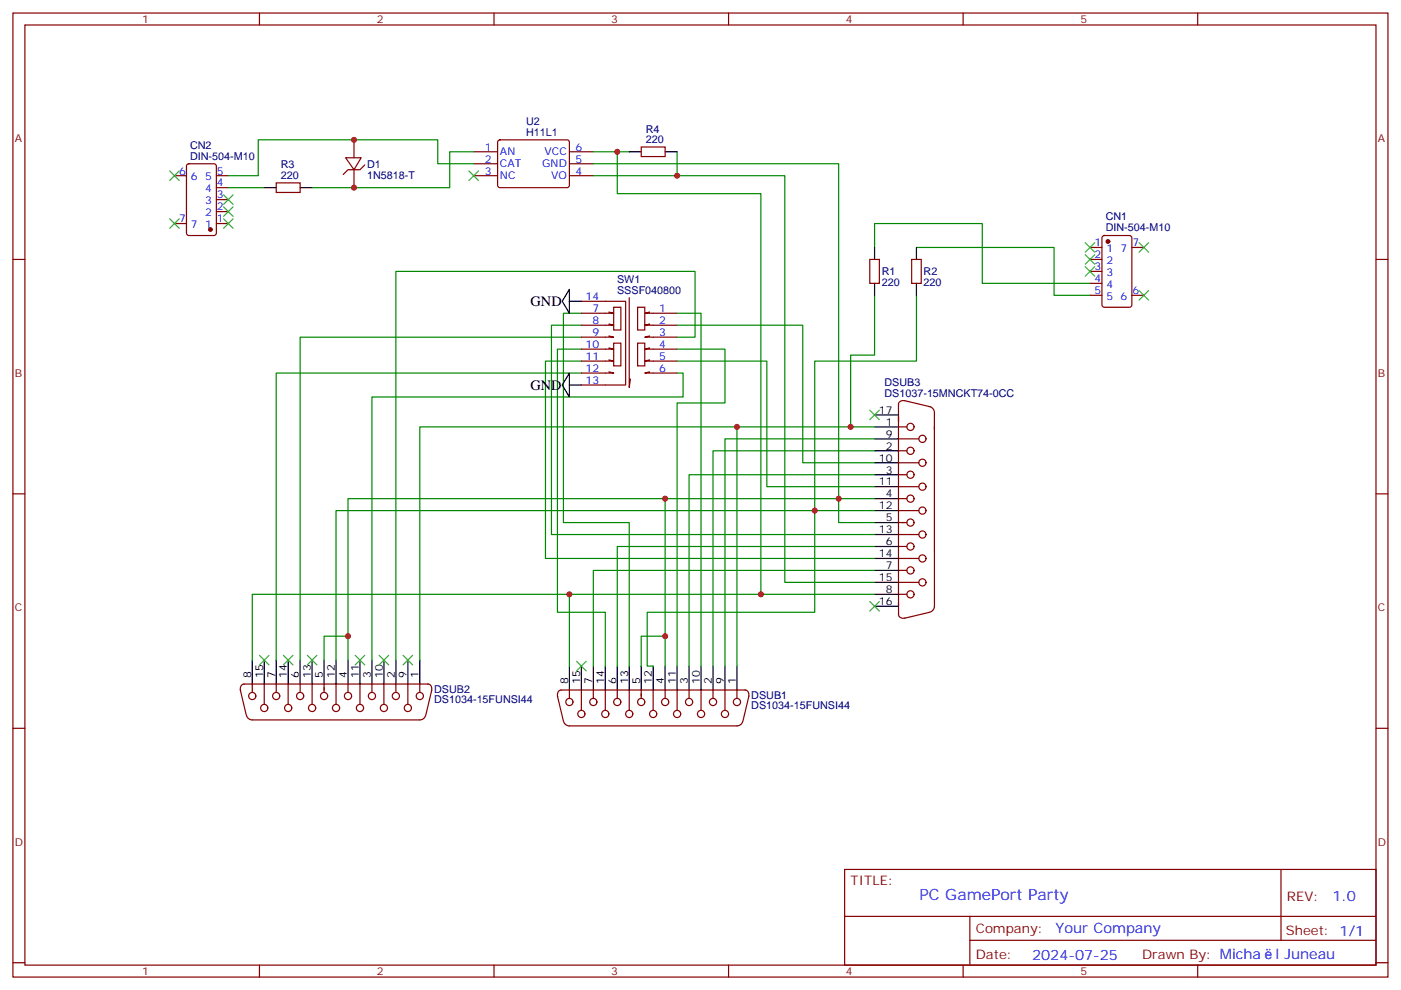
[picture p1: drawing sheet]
<svg xmlns="http://www.w3.org/2000/svg" width="413mm" height="292mm" viewBox="0 0 413 292" stroke-linecap="round" stroke-linejoin="round" font-family="sans-serif">
<g fill="none" stroke="#870000" stroke-width=".35">
<path d="M3.8 3.8h405.4v284.4h-405.4zM7.3 7.4h398.3v277.3h-398.3zM76.5 3.8v3.6M145.6 3.8v3.6M214.8 3.8v3.6M283.9 3.8v3.6M353.1 3.8v3.6M51.4 51.8h3.6M55.2 48.5l.5-.2h7.4l.6 .4 .1 20.1-.5 .6-7.6 .1-.7-.5v-20zM63.8 58.9h3.5M63.8 55.4h3.5M63.8 51.8h3.5"/>
<path d="M81.4 53.9h7.1v2.9h-7.1zM101.9 46.5h4.6l-2.1 3.6zM104.4 41.2v5.3M104.4 50.1v5.3M107.5 48.6l-1.4 1.5h-3.5l-1.4 1.4M139.6 51.8h7.1M139.6 44.8h7.1M139.6 48.3h7.1M146.9 41.4l.5-.2 20 .1 .5 .6-.1 13-.7 .5-20-.1-.4-.7v-12.7zM167.9 51.8h7M167.9 44.8h7M167.9 48.3h7"/>
<path d="M189 43.4h7.1v2.8h-7.1zM3.8 76.5h3.5M51.4 65.9h3.6M63.8 65.9h3.5M63.8 62.4h3.5M256.4 76.5h2.8v7.1h-2.8zM268.7 76.5h2.9v7.1h-2.9zM321.3 76.5h3.5M321.3 73h3.5M325.1 69.7l.4-.2h7.5l.6 .4 .1 20-.5 .7h-7.7l-.6-.4-.1-20zM333.7 73h3.5M405.6 76.5h3.6"/>
<path d="M171.4 88.9h13v24.7h-13M179.5 95.6l1.4 .3h-9.5M179.5 92l1.4 .4h-9.5M179.5 99.1l1.4 .3h-9.5M180.9 90.6h2.1v6.7h-2.1zM185.5 87.8v26.5l.3-2.5M188 90.6h2.1v6.7h-2.1zM191.5 95.6l-1.4 .3h9.5M191.5 92l-1.4 .4h9.5M191.5 99.1l-1.4 .3h9.5M321.3 80h3.5M321.3 83.6h3.5"/>
<path d="M321.3 87.1h3.5M333.7 87.1h3.5M179.5 102.6l1.4 .4h-9.5M179.5 109.7l1.4 .3h-9.5M179.5 106.2l1.4 .3h-9.5M180.9 101.2h2.1v6.7h-2.1zM188 101.2h2.1v6.7h-2.1zM191.5 102.6l-1.4 .4h9.5M191.5 109.7l-1.4 .3h9.5M191.5 106.2l-1.4 .3h9.5M274.2 120a1.77 1.77 0 0 1 1.2 1.7M274.3 120l-7.5-1.8a1.31 1.31 0 0 0-1.9 1.1v56"/>
<path d="M264.9 136.5h6M264.9 129.4h6M264.9 125.9h2.4M264.9 133h2.4M275.4 121.7v57.1a1.77 1.77 0 0 1-1.3 1.7M3.8 145.7h3.5M264.9 157.7h6M264.9 154.1h2.4M264.9 150.6h6M264.9 143.5h6M264.9 147.1h2.4M264.9 140h2.4"/>
<path d="M405.6 145.7h3.6M264.9 175.3v5.9M264.9 171.8h6M264.9 175.3h2.4M264.9 164.7h6M264.9 168.2h2.4M264.9 161.2h2.4M264.9 181.2a1.41 1.41 0 0 0 1.9 1.1M274 180.6l-7.4 1.8M3.8 214.8h3.5M70.8 203.5l1.8 7.4M71.9 201.8h54.3"/>
<path d="M72 201.8a1.41 1.41 0 0 0-1.1 1.9M72.7 211a1.77 1.77 0 0 0 1.7 1.3h49.4a1.77 1.77 0 0 0 1.7-1.2M74.4 201.8v2.4M77.9 201.8v6M81.4 201.8v2.4M84.9 201.8v6M88.5 201.8v2.4M92 201.8v6M95.5 201.8v2.4M99.1 201.8v6M102.6 201.8v2.4M106.1 201.8v6"/>
<path d="M109.6 201.8v2.4M113.2 201.8v6M116.7 201.8v2.4M120.2 201.8v6M123.8 201.8v2.4M126.1 201.8a1.31 1.31 0 0 1 1.1 1.9M127.3 203.5l-1.8 7.4M164.3 205.3l1.8 7.4M165.4 203.5h54.3M165.5 203.5a1.41 1.41 0 0 0-1.1 2M166.1 212.8a1.77 1.77 0 0 0 1.8 1.3h49.3a1.77 1.77 0 0 0 1.7-1.3M167.9 203.5v2.5"/>
<path d="M171.4 203.5v6M174.9 203.5v2.5M178.4 203.5v6M182 203.5v2.5M185.5 203.5v6M189 203.5v2.5M192.5 203.5v6M196.1 203.5v2.5M199.6 203.5v6M203.1 203.5v2.5M206.7 203.5v6M210.2 203.5v2.5"/>
<path d="M213.7 203.5v6M217.2 203.5v2.5M219.6 203.5a1.31 1.31 0 0 1 1.1 2M220.8 205.3l-1.8 7.4M405.6 214.8h3.6M249 256.4h156.6v28.3h-156.6zM377.6 256.5v20.8M249 270.3h156.5M285.9 277.3h119.6M285.9 270.3v14.1M3.8 284h3.5M76.5 284.7v3.5"/>
<path d="M145.6 284.7v3.5M214.8 284.7v3.5M283.9 284.7v3.5M353.1 284.7v3.5M405.6 284h3.6"/>
<circle cx="268.4" cy="133" r="1.06"/>
<circle cx="268.4" cy="125.9" r="1.06"/>
<circle cx="271.9" cy="129.4" r="1.06"/>
<circle cx="271.9" cy="136.5" r="1.06"/>
<circle cx="268.4" cy="140" r="1.06"/>
<circle cx="268.4" cy="154.1" r="1.06"/>
<circle cx="268.4" cy="147.1" r="1.06"/>
<circle cx="271.9" cy="150.6" r="1.06"/>
<circle cx="271.9" cy="143.5" r="1.06"/>
<circle cx="271.9" cy="157.7" r="1.06"/>
<circle cx="268.4" cy="168.2" r="1.06"/>
<circle cx="268.4" cy="175.3" r="1.06"/>
<circle cx="268.4" cy="161.2" r="1.06"/>
<circle cx="271.9" cy="164.7" r="1.06"/>
<circle cx="271.9" cy="171.8" r="1.06"/>
<circle cx="74.4" cy="205.3" r="1.06"/>
<circle cx="77.9" cy="208.8" r="1.06"/>
<circle cx="81.4" cy="205.3" r="1.06"/>
<circle cx="84.9" cy="208.8" r="1.06"/>
<circle cx="88.5" cy="205.3" r="1.06"/>
<circle cx="92" cy="208.8" r="1.06"/>
<circle cx="95.5" cy="205.3" r="1.06"/>
<circle cx="99.1" cy="208.8" r="1.06"/>
<circle cx="102.6" cy="205.3" r="1.06"/>
<circle cx="106.1" cy="208.8" r="1.06"/>
<circle cx="109.6" cy="205.3" r="1.06"/>
<circle cx="113.2" cy="208.8" r="1.06"/>
<circle cx="116.7" cy="205.3" r="1.06"/>
<circle cx="120.2" cy="208.8" r="1.06"/>
<circle cx="123.8" cy="205.3" r="1.06"/>
<circle cx="167.9" cy="207" r="1.06"/>
<circle cx="171.4" cy="210.6" r="1.06"/>
<circle cx="174.9" cy="207" r="1.06"/>
<circle cx="178.4" cy="210.6" r="1.06"/>
<circle cx="182" cy="207" r="1.06"/>
<circle cx="185.5" cy="210.6" r="1.06"/>
<circle cx="189" cy="207" r="1.06"/>
<circle cx="192.5" cy="210.6" r="1.06"/>
<circle cx="196.1" cy="207" r="1.06"/>
<circle cx="199.6" cy="210.6" r="1.06"/>
<circle cx="203.1" cy="207" r="1.06"/>
<circle cx="206.7" cy="210.6" r="1.06"/>
<circle cx="210.2" cy="207" r="1.06"/>
<circle cx="213.7" cy="210.6" r="1.06"/>
<circle cx="217.2" cy="207" r="1.06"/>
</g>
<g fill="#870000" stroke="#870000" stroke-width=".35">
<circle cx="326.6" cy="71.2" r=".53"/>
<circle cx="62" cy="67.7" r=".53"/>
</g>
<g fill="none" stroke="#000" stroke-width=".35">
<path d="M77.9 55.4h3.5M88.5 55.4h3.5M185.5 44.8h3.5M196.1 44.8h3.5M257.8 73v3.5M270.2 73v3.5M167.9 85.3v7.1l-2.2-3.5zM167.9 88.9h3.5M257.8 83.6v3.5M270.2 83.6v3.5M167.9 110v7.1l-2.2-3.5zM167.9 113.6h3.5"/>
<path d="M257.8 122.4h7.1M257.8 136.5h7.1M257.8 129.4h7.1M257.8 133h7.1M257.8 125.9h7.1M257.8 157.7h7.1M257.8 150.6h7.1M257.8 143.5h7.1M257.8 154.1h7.1M257.8 147.1h7.1M257.8 140h7.1M257.8 178.8h7.1"/>
<path d="M257.8 171.8h7.1M257.8 164.7h7.1M257.8 175.3h7.1M257.8 168.2h7.1M257.8 161.2h7.1M74.4 194.7v7.1M77.9 194.7v7.1M81.4 194.7v7.1M84.9 194.7v7.1M88.5 194.7v7.1M92 194.7v7.1M95.5 194.7v7.1"/>
<path d="M99.1 194.7v7.1M102.6 194.7v7.1M106.1 194.7v7.1M109.6 194.7v7.1M113.2 194.7v7.1M116.7 194.7v7.1M120.2 194.7v7.1M123.8 194.7v7.1M167.9 196.5v7M171.4 196.5v7M174.9 196.5v7M178.4 196.5v7"/>
<path d="M182 196.5v7M185.5 196.5v7M189 196.5v7M192.5 196.5v7M196.1 196.5v7M199.6 196.5v7M203.1 196.5v7M206.7 196.5v7M210.2 196.5v7M213.7 196.5v7M217.2 196.5v7"/>
</g>
<g fill="none" stroke="#3c3" stroke-width=".35">
<path d="M50 50.4l2.8 2.8M52.8 50.4l-2.8 2.8M65.9 57.5l2.8 2.8M68.7 57.5l-2.8 2.8M138.2 50.4l2.8 2.8M141 50.4l-2.8 2.8M50 64.5l2.8 2.8M52.8 64.5l-2.8 2.8M65.9 64.5l2.8 2.8M65.9 61l2.8 2.8M68.7 64.5l-2.8 2.8M68.7 61l-2.8 2.8"/>
<path d="M319.9 71.6l2.8 2.8M319.9 75.1l2.8 2.8M319.9 78.6l2.8 2.9M322.7 71.6l-2.8 2.8M322.7 75.1l-2.8 2.8M322.7 78.6l-2.8 2.9M335.8 71.6l2.8 2.8M338.6 71.6l-2.8 2.8M335.8 85.7l2.8 2.8M338.6 85.7l-2.8 2.8M256.4 121l2.8 2.8M259.2 121l-2.8 2.8"/>
<path d="M256.4 177.4l2.8 2.8M259.2 177.4l-2.8 2.8M76.5 193.3l2.8 2.8M79.3 193.3l-2.8 2.8M83.5 193.3l2.9 2.8M86.4 193.3l-2.9 2.8M90.6 193.3l2.8 2.8M93.4 193.3l-2.8 2.8M104.7 193.3l2.8 2.8M107.5 193.3l-2.8 2.8M111.8 193.3l2.8 2.8M114.6 193.3l-2.8 2.8"/>
<path d="M118.8 193.3l2.8 2.8M121.6 193.3l-2.8 2.8M170 195.1l2.8 2.8M172.8 195.1l-2.8 2.8"/>
</g>
<g fill="none" stroke="#008700" stroke-width=".35">
<path d="M67.3 55.4h10.6M139.6 44.8h-7v10.6h-40.6M139.6 48.3h-10.6v-7.1h-52.9v10.6h-8.8M174.9 48.3h72.3v105.8h10.6M174.9 51.8h56.5v120h26.4M174.9 44.8h10.6M182 44.8v12.3h42.3v118.2M199.6 44.8v7M257.8 73v-7.1h31.8v17.7h31.7M270.2 73h40.5v14.1h10.6M171.4 95.9h-8.8v61.8h95.2M171.4 92.4h-5.3v61.7h19.4v42.4"/>
<path d="M171.4 99.4h-82.9v95.3M199.6 95.9h37v40.6h21.2M199.6 92.4h7.1v104.1M199.6 99.4h5.3v-19.4h-88.2v114.7M257.8 87.1v17.6h-7v21.2M270.2 87.1v19.4h-30v44.1h17.6M171.4 106.5h-10.6v58.2h97M171.4 103h-7.1v77.6h14.1v15.9M171.4 110h-90v84.7M199.6 106.5h26.5v37h31.7M199.6 103h14.1v15.9h-14.1v77.6M199.6 110h1.8v7.1h-91.8v77.6"/>
<path d="M217.2 125.9h-93.4v68.8M257.8 125.9h-40.6v70.6M257.8 133h-47.6v63.5M257.8 129.4h-44.1v67.1M196.1 147.1h-93.5v47.6M257.8 140h-54.7v56.5M257.8 147.1h-61.7v49.4M167.9 175.3h-93.5v19.4M257.8 161.2h-75.8v35.3M257.8 168.2h-82.9v28.3M257.8 175.3h-89.9v21.2M99.1 194.7v-44.1h141.1v30h-49.4v15.9h1.7"/>
<path d="M102.6 187.6h-7.1v7.1M196.1 187.6h-7.1v8.9"/>
</g>
<g fill="#c00">
<circle cx="217.2" cy="125.9" r=".88"/>
<circle cx="196.1" cy="187.6" r=".88"/>
<circle cx="196.1" cy="147.1" r=".88"/>
<circle cx="102.6" cy="187.6" r=".88"/>
<circle cx="247.2" cy="147.1" r=".88"/>
<circle cx="250.8" cy="125.9" r=".88"/>
<circle cx="199.6" cy="51.8" r=".88"/>
<circle cx="240.2" cy="150.6" r=".88"/>
<circle cx="224.3" cy="175.3" r=".88"/>
<circle cx="182" cy="44.8" r=".88"/>
<circle cx="167.9" cy="175.3" r=".88"/>
<circle cx="104.4" cy="41.2" r=".88"/>
<circle cx="104.4" cy="55.4" r=".88"/>
</g>
<text font-size="4.6" fill="#00f" x="271.1" y="265.5">PC GamePort Party</text>
<g font-size="4.2">
<text x="156.4" y="90.3">GND</text>
<text x="156.4" y="115">GND</text>
</g>
<g font-size="4.2" fill="#00f">
<text x="392.8" y="265.7">1.0</text>
<text x="311.2" y="275.3">Your Company</text>
<text x="304.2" y="283.1">2024-07-25</text>
<text x="376" y="283">l Juneau</text>
</g>
<g font-size="3.9" fill="#800">
<text x="250.8" y="261">TITLE:</text>
<text x="379.4" y="265.7">REV:</text>
<text x="287.7" y="275.2">Company:</text>
<text x="379" y="275.8">Sheet: 1/1</text>
<text x="287.7" y="282.9">Date:</text>
<text x="336.7" y="283">Drawn By: Micha</text>
</g>
<g font-size="3.2" fill="#800">
<text x="41.9" y="6.8">1</text>
<text x="111.1" y="6.8">2</text>
<text x="180.2" y="6.8">3</text>
<text x="249.3" y="6.8">4</text>
<text x="318.5" y="6.8">5</text>
<text x="4.3" y="41.9">A</text>
<text x="406.2" y="41.9">A</text>
<text x="4.3" y="111.1">B</text>
<text x="406.2" y="111.1">B</text>
<text x="4.3" y="180.2">C</text>
<text x="406.2" y="180.2">C</text>
<text x="4.3" y="249.4">D</text>
<text x="406.2" y="249.4">D</text>
<text x="41.9" y="287.7">1</text>
<text x="111.1" y="287.7">2</text>
<text x="180.2" y="287.7">3</text>
<text x="249.3" y="287.7">4</text>
<text x="318.5" y="287.7">5</text>
</g>
<g font-size="3.2" fill="#000080">
<text x="155.1" y="40.2">H11L1</text>
<text x="155.1" y="37">U2</text>
<text x="190.4" y="39.1">R4</text>
<text x="56" y="47.2">DIN-504-M10</text>
<text x="56" y="44">CN2</text>
<text x="190.4" y="42.3">220</text>
<text x="82.8" y="52.9">220</text>
<text x="82.8" y="49.7">R3</text>
<text x="108.2" y="52.6">1N5818-T</text>
<text x="108.2" y="49.4">D1</text>
<text x="326" y="64.9">CN1</text>
<text x="326" y="68.2">DIN-504-M10</text>
<text x="181.9" y="83.6">SW1</text>
<text x="259.9" y="81.2">R1</text>
<text x="272.3" y="81.2">R2</text>
<text x="181.9" y="86.7">SSSF040800</text>
<text x="259.9" y="84.4">220</text>
<text x="272.3" y="84.4">220</text>
<text x="260.7" y="113.9">DSUB3</text>
<text x="260.7" y="117.1">DS1037-15MNCKT74-0CC</text>
<text x="128" y="207.5">DS1034-15FUNSI44</text>
<text x="128" y="204.3">DSUB2</text>
<text x="221.5" y="209.2">DS1034-15FUNSI44</text>
<text x="221.5" y="206">DSUB1</text>
</g>
<g font-size="3.2" fill="#00f">
<text x="142.9" y="44.4">1</text>
<text x="142.9" y="47.9">2</text>
<text x="147.4" y="45.8">AN</text>
<text x="160.5" y="45.8">VCC</text>
<text x="169.6" y="47.9">5</text>
<text x="169.6" y="44.4">6</text>
<text x="52.8" y="51.5">6</text>
<text x="56.3" y="53.2">6</text>
<text x="60.5" y="53.2">5</text>
<text x="64" y="51.5">5</text>
<text x="142.9" y="51.5">3</text>
<text x="147.4" y="52.9">NC</text>
<text x="147.4" y="49.4">CAT</text>
<text x="159.9" y="49.4">GND</text>
<text x="162.5" y="52.9">VO</text>
<text x="169.6" y="51.5">4</text>
<text x="60.5" y="56.8">4</text>
<text x="64" y="58.5">3</text>
<text x="64" y="55">4</text>
<text x="52.8" y="65.6">7</text>
<text x="60.5" y="63.8">2</text>
<text x="60.5" y="60.3">3</text>
<text x="64" y="65.6">1</text>
<text x="64" y="62.1">2</text>
<text x="56.3" y="67.3">7</text>
<text x="60.5" y="67.3">1</text>
<text x="322.6" y="72.6">1</text>
<text x="322.6" y="76.2">2</text>
<text x="326.1" y="74.4">1</text>
<text x="326.1" y="77.9">2</text>
<text x="330.3" y="74.4">7</text>
<text x="333.8" y="72.6">7</text>
<text x="322.6" y="79.7">3</text>
<text x="322.6" y="83.2">4</text>
<text x="326.1" y="81.5">3</text>
<text x="172.6" y="88.5">14</text>
<text x="322.6" y="86.7">5</text>
<text x="326.1" y="85">4</text>
<text x="326.1" y="88.5">5</text>
<text x="330.3" y="88.5">6</text>
<text x="333.8" y="86.7">6</text>
<text x="174.7" y="92">7</text>
<text x="174.7" y="95.6">8</text>
<text x="194.3" y="92">1</text>
<text x="194.3" y="95.6">2</text>
<text x="174.7" y="99.1">9</text>
<text x="194.3" y="99.1">3</text>
<text x="172.6" y="102.6">10</text>
<text x="172.6" y="106.2">11</text>
<text x="194.3" y="102.6">4</text>
<text x="194.3" y="106.2">5</text>
<text x="172.6" y="109.7">12</text>
<text x="172.6" y="113.2">13</text>
<text x="194.3" y="109.7">6</text>
</g>
<g font-size="3.2">
<text x="259.1" y="122">17</text>
<text x="261.1" y="125.6">1</text>
<text x="261.1" y="129.1">9</text>
<text x="259.1" y="136.1">10</text>
<text x="261.1" y="132.6">2</text>
<text x="259.1" y="143.2">11</text>
<text x="261.1" y="139.7">3</text>
<text x="261.1" y="146.7">4</text>
<text x="259.1" y="150.2">12</text>
<text x="261.1" y="153.8">5</text>
<text x="259.1" y="157.3">13</text>
<text x="261.1" y="160.8">6</text>
<text x="259.1" y="164.4">14</text>
<text x="261.1" y="167.9">7</text>
<text x="259.1" y="171.4">15</text>
<text x="259.1" y="178.5">16</text>
<text x="261.1" y="174.9">8</text>
<text x="74" y="200" transform="rotate(-90 74 200)">8</text>
<text x="77.5" y="200" transform="rotate(-90 77.5 200)">15</text>
<text x="81.1" y="200" transform="rotate(-90 81.1 200)">7</text>
<text x="84.6" y="200" transform="rotate(-90 84.6 200)">14</text>
<text x="88.1" y="200" transform="rotate(-90 88.1 200)">6</text>
<text x="91.7" y="200" transform="rotate(-90 91.7 200)">13</text>
<text x="95.2" y="200" transform="rotate(-90 95.2 200)">5</text>
<text x="98.7" y="200" transform="rotate(-90 98.7 200)">12</text>
<text x="102.2" y="200" transform="rotate(-90 102.2 200)">4</text>
<text x="105.8" y="200" transform="rotate(-90 105.8 200)">11</text>
<text x="109.3" y="200" transform="rotate(-90 109.3 200)">3</text>
<text x="112.8" y="200" transform="rotate(-90 112.8 200)">10</text>
<text x="116.3" y="200" transform="rotate(-90 116.3 200)">2</text>
<text x="119.9" y="200" transform="rotate(-90 119.9 200)">9</text>
<text x="123.4" y="200" transform="rotate(-90 123.4 200)">1</text>
<text x="167.5" y="201.8" transform="rotate(-90 167.5 201.8)">8</text>
<text x="171" y="201.8" transform="rotate(-90 171 201.8)">15</text>
<text x="174.6" y="201.8" transform="rotate(-90 174.6 201.8)">7</text>
<text x="178.1" y="201.8" transform="rotate(-90 178.1 201.8)">14</text>
<text x="181.6" y="201.8" transform="rotate(-90 181.6 201.8)">6</text>
<text x="185.1" y="201.8" transform="rotate(-90 185.1 201.8)">13</text>
<text x="188.7" y="201.8" transform="rotate(-90 188.7 201.8)">5</text>
<text x="192.2" y="201.8" transform="rotate(-90 192.2 201.8)">12</text>
<text x="195.7" y="201.8" transform="rotate(-90 195.7 201.8)">4</text>
<text x="199.2" y="201.8" transform="rotate(-90 199.2 201.8)">11</text>
<text x="202.8" y="201.8" transform="rotate(-90 202.8 201.8)">3</text>
<text x="206.3" y="201.8" transform="rotate(-90 206.3 201.8)">10</text>
<text x="209.8" y="201.8" transform="rotate(-90 209.8 201.8)">2</text>
<text x="213.4" y="201.8" transform="rotate(-90 213.4 201.8)">9</text>
<text x="216.9" y="201.8" transform="rotate(-90 216.9 201.8)">1</text>
</g>
</svg>
